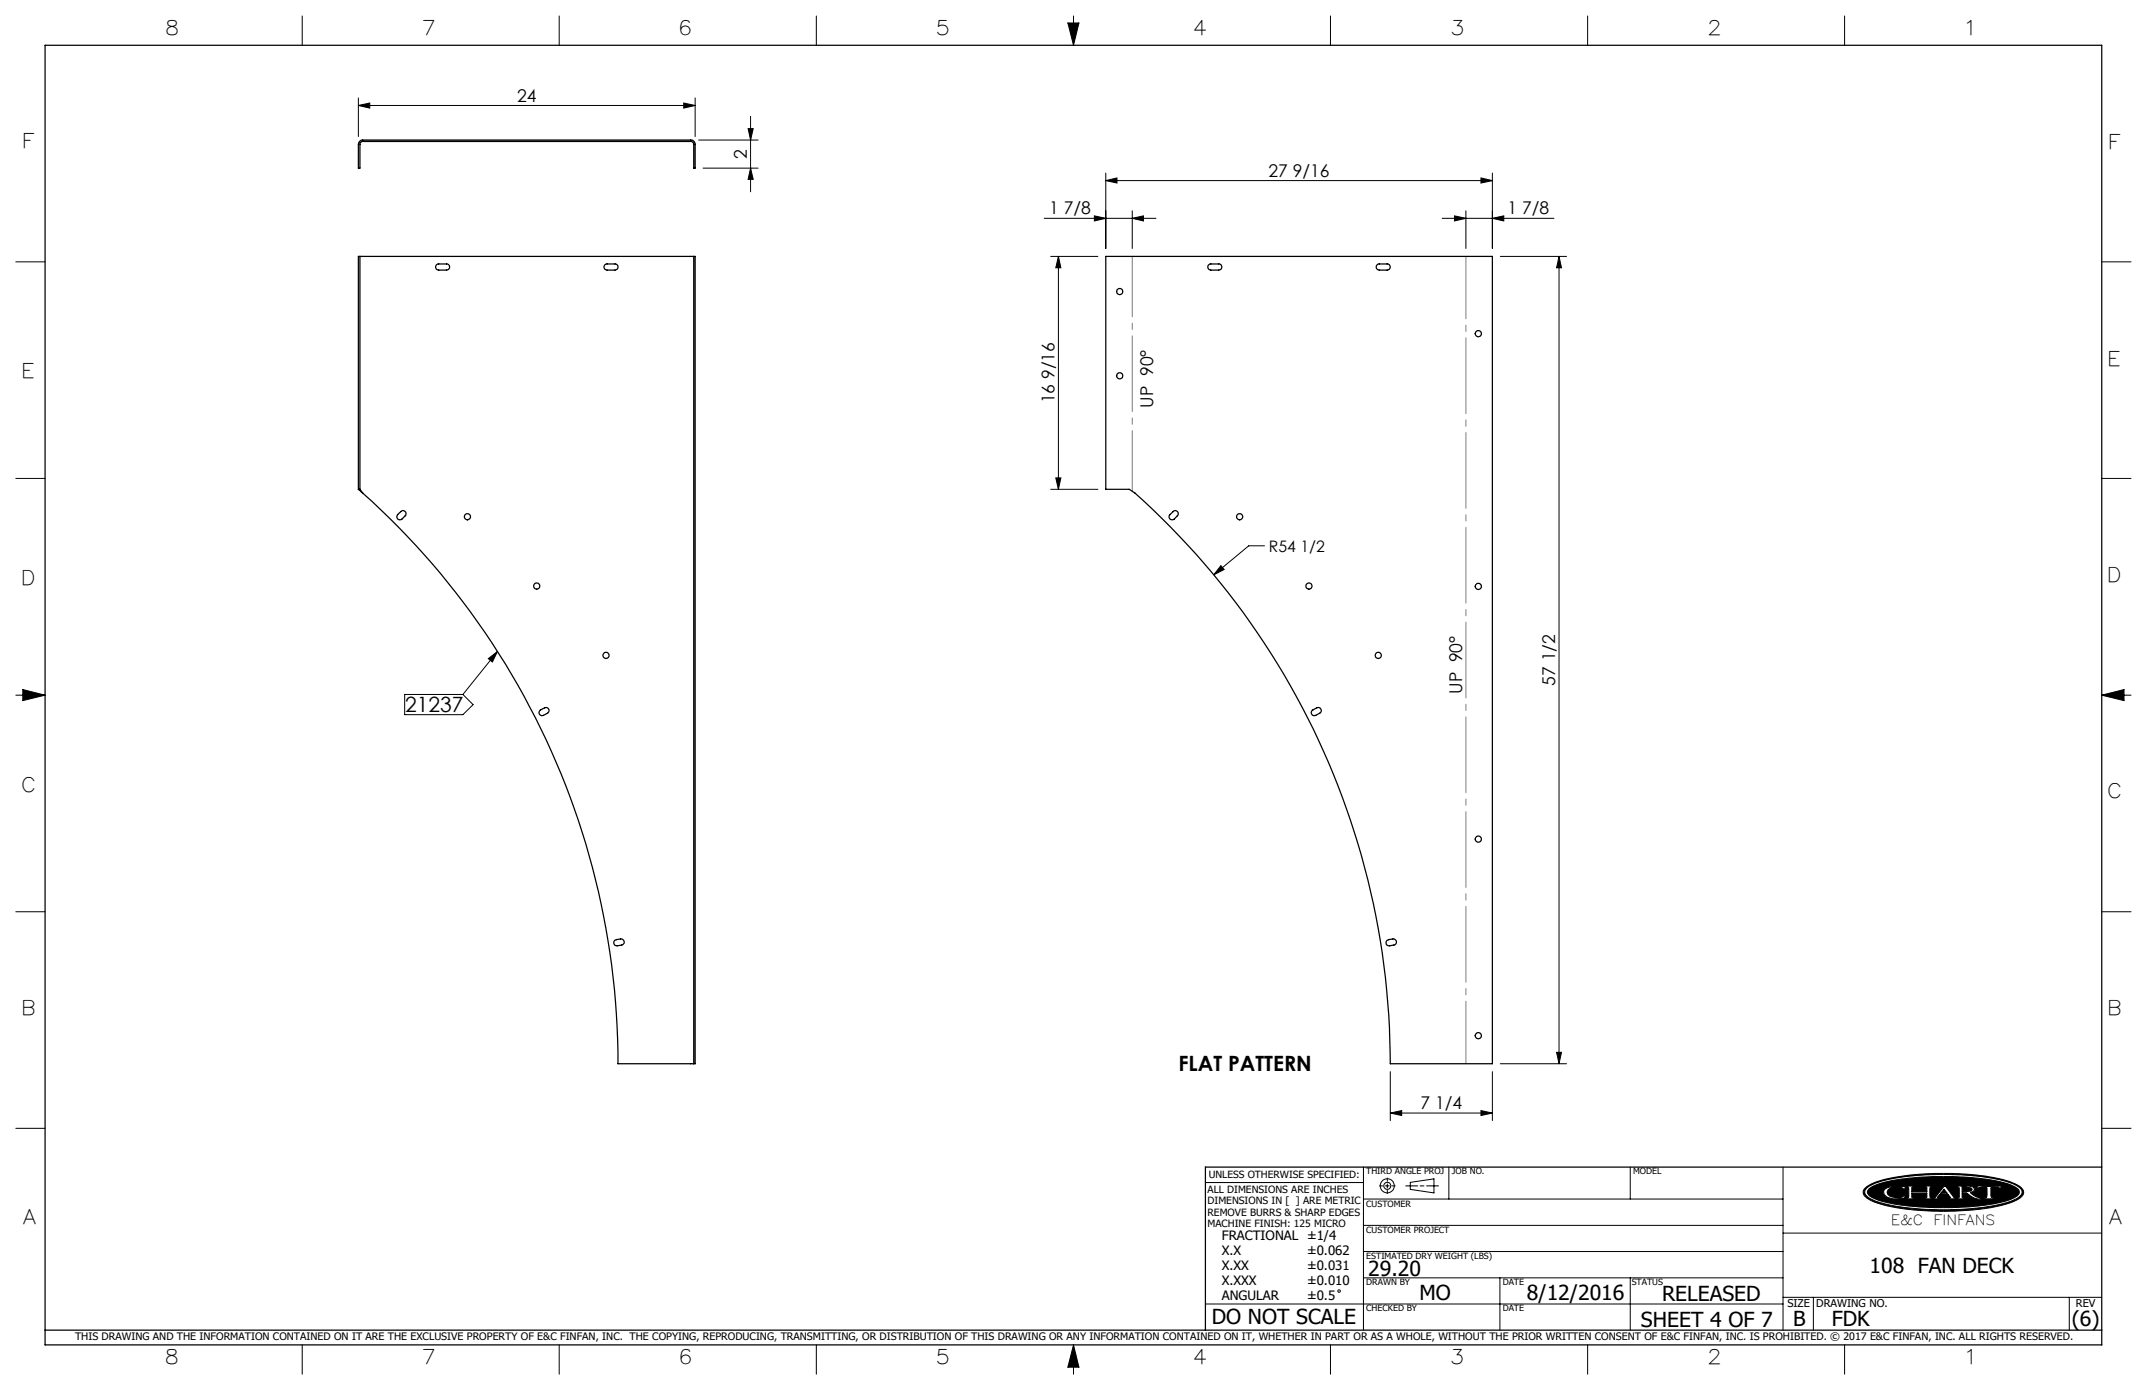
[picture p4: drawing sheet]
<svg xmlns="http://www.w3.org/2000/svg" width="432mm" height="279mm" viewBox="0 0 432 279" stroke-linecap="round" stroke-linejoin="round" font-family="sans-serif">
<g fill="none" stroke="#000" stroke-width=".2">
<path d="M60.8 3.2v5.9M72.1 19.7v7.7M112.5 3.2v5.9M139.8 19.7v7.7M164.2 3.2v5.9M214.8 4.6h2.2l-1.1 4.5zM215.9 3.2v5.9M267.6 3.2v5.9M319.3 3.2v5.9M371 3.2v5.9M72.1 21.2l2.3-.5v1zM72.1 21.2h67.7"/>
<path d="M137.5 20.7l2.3 .5-2.3 .5zM140.5 28.2h12M141.4 33.8h11.1M150.5 25.9h1l-.5 2.3zM151 23.4v15.2M151 33.8l.5 2.3h-1zM222.4 36.3l2.2-.5v1zM222.4 34.8v15.2M222.4 36.3h77.7M297.9 35.8l2.2 .5-2.2 .5zM300.1 34.8v15.2M3.2 52.6h5.9"/>
<path d="M210 43.9h22.5M211.3 51.5h9.5M212.9 51.5l.5 2.3h-1.1zM212.9 51.5v46.9M220.1 43.4l2.3 .5-2.3 .5zM227.7 43.9l2.3-.5v1zM227.7 42.4v7.6M290.1 43.9h22.4M292.5 43.4l2.3 .5-2.3 .5zM294.8 42.4v7.6M300.1 43.9l2.3-.5v1zM301.7 51.5h13.4"/>
<path d="M313.5 51.5v162.3M313.5 51.5l.5 2.3h-.9zM422.7 52.6h5.9M3.2 96.2h5.9M211.3 98.4h9.5M212.3 96.1h1.1l-.5 2.3zM422.7 96.2h5.9M245.5 113.7l.7 .8-2.1 1zM254.3 109.7h-3.2l-7 5.8M3.2 139.7h5.9M4.6 138.6l4.5 1.1-4.5 1.1zM81.4 139.6h11.7l2 2-2 2.1h-11.7z"/>
<path d="M98.2 132.4l1.8-1.4-1 2.1zM100 131l-6.9 8.6M422.7 139.7h5.9M422.7 139.7l4.5-1.1v2.2zM3.2 183.3h5.9M422.7 183.3h5.9M279.6 215.4v9.8M300.1 215.4v9.8M301.7 213.8h13.4M313.1 211.5h.9l-.5 2.3zM3.2 226.8h5.9M242.4 237.7h31.8"/>
<path d="M274.2 234.6v32.8M277.4 238.4h.7M278.6 238.4h.8M279 236.8v.7M279 238v.8M279 239.3v.6M279.6 223.7l2.3-.5v1zM279.6 223.7h20.5M279.9 238.4h.7M282.7 238.4h2.4M283.6 237.7l4.8-.7v2.8l-4.8-.7zM285.6 238.4h.8"/>
<path d="M286.9 238.4h2.4M291.4 234.6v6.4M297.9 223.2l2.2 .5-2.2 .5zM327.9 234.6v6.4M358.6 234.6v32.8M375.3 238.7a16.2 16.2 0 0 1 7.4-2.3 55.4 55.4 0 0 1 21.3 1.1l1.9 .8a1.36 1.36 0 0 1 1.1 1.1 1.36 1.36 0 0 1-.7 1.4 23 23 0 0 1-9.9 2.4l-.5 .1a53.3 53.3 0 0 1-18.2-1.4 4.1 4.1 0 0 1-3-2 1.17 1.17 0 0 1 .6-1.2zM375.4 238.9a12.3 12.3 0 0 1 6-2.1 59.4 59.4 0 0 1 22.1 .7 4.5 4.5 0 0 1 3.1 1.9 1.36 1.36 0 0 1-.9 1.5 27.8 27.8 0 0 1-10.4 2.1l-1.1 .1a48.8 48.8 0 0 1-17.3-1.8l-1.5-.9a.94 .94 0 0 1 0-1.5zM375.8 239a15.4 15.4 0 0 1 7.6-2.1l3.6-.3 3.3-.1a44.5 44.5 0 0 1 14.2 1.7l.8 .4a1.03 1.03 0 0 1 .8 1 1.03 1.03 0 0 1-.8 1 25.5 25.5 0 0 1-9.5 2l-5 .1a43.6 43.6 0 0 1-13.5-1.6l-1.3-.8a.79 .79 0 0 1-.2-1.3zM379 239.1a5 5 0 0 1 3.5-.6h.7l-.2 .6-.5-.4a3.4 3.4 0 0 0-2.8 .4l-.2 .5 .2 .5a3.1 3.1 0 0 0 2.8 .5l.4-.3h.3l-.2 .5-.7 .1a3.6 3.6 0 0 1-3.3-.8l-.2-.6zM383.5 238.4h1.6v.2l-.6 .1v.8h3v-.8l-.5-.1v-.2h1.5v.2l-.3 .1-.1 .4 .1 1.5v.1l.3 .1v.2h-1.5v-.2h.4l.1-.2v-.8h-3v.8l.1 .2h.5v.2h-1.6v-.2l.3-.1 .1-.1v-1.5v-.4l-.4-.1zM391 239l.6 .9h-1.3zM391 238.4h.3l1.7 2.3 .5 .1v.2h-1.6v-.2l.4-.1-.5-.6h-1.7l-.5 .7h.6v.2h-1.5v-.2l.5-.1z"/>
<path d="M393.6 238.4h2.3l.9 .2 .3 .4-.2 .5-.7 .2 1.2 .9 1.1 .2v.2a4.2 4.2 0 0 1-2.9-1.1l-1-.1v.9l.6 .1v.2h-1.6v-.2h.3l.2-.2v-1.8l-.5-.2zM394.6 238.6h.9l.9 .2 .2 .3-.2 .3-1.8 .1zM397.9 238.3l1 .2 3.7-.1-.3 .5h-.2l-.1-.2h-1.6l.1 1.9 .6 .2v.2h-2.2v-.2l.7-.2v-1.8l-1.6-.1-.2 .2h-.3zM402.1 238.9h.1M422.7 226.8h5.9M274.2 256.9h84.4M274.2 251.6h84.4M274.2 246.3h84.4M274.2 241h84.4M301.7 256.9v10.5M327.9 256.9v10.5M358.6 247.9h64.1"/>
<path d="M60.8 270.3v5.9M112.5 270.3v5.9M164.2 270.3v5.9M215.9 270.3v5.9M215.9 270.3l1.1 4.5h-2.2zM242.4 262.1h116.2M267.6 270.3v5.9M319.3 270.3v5.9M358.6 260.8h64.1M364.7 260.8v6.6M371 270.3v5.9M416.2 260.8v6.6"/>
<circle cx="279" cy="238.4" r=".71"/>
<circle cx="279" cy="238.4" r="1.41"/>
<circle cx="269.3" cy="259.5" r=".25"/>
</g>
<g fill="none" stroke="#000" stroke-width=".25">
<path d="M9.1 9.1h413.6v261.2h-413.6zM72.5 28.3l.3-.1h66.1a.85 .85 0 0 1 .9 .8v4.8h-.3v-4.8a.6 .6 0 0 0-.6-.6h-65.9a.6 .6 0 0 0-.6 .6v4.8h-.3v-4.8v-.3zM72.4 51.5h67.1M72.4 51.5h-.3v46.9M72.4 51.5v46.9M87.8 53.2l.3-.1h1.7a.62 .62 0 0 1 .6 .6 .62 .62 0 0 1-.6 .6h-1.6a.64 .64 0 0 1-.5-.4 .64 .64 0 0 1 .1-.7zM121.6 53.2l.3-.1h1.8a.62 .62 0 0 1 .6 .6 .62 .62 0 0 1-.6 .6h-1.6a.64 .64 0 0 1-.6-.4 .64 .64 0 0 1 .1-.7zM139.5 51.5h.3v162.3h-.3M139.5 51.5v162.3M222.4 51.5h77.7v162.3h-20.5a154 154 0 0 0-51.3-114.7l-1.2-.7h-4.7zM243.2 53.1h1.9a.62 .62 0 0 1 .6 .6 .62 .62 0 0 1-.6 .6h-1.6a.63 .63 0 0 1-.6-.5 .63 .63 0 0 1 .3-.7zM276.9 53.3l.3-.2h1.8a.62 .62 0 0 1 .6 .6 .62 .62 0 0 1-.6 .6h-1.6a.64 .64 0 0 1-.5-1z"/>
<path d="M72.1 98.4l.9 .7M72.1 98.4h.3M72.4 98.4l.6 .7M73 99.1a153.7 153.7 0 0 1 51.3 114.7h15.2M80 103.4l.6-.6a.61 .61 0 0 1 .9 0 .61 .61 0 0 1 0 .9l-.6 .6a.62 .62 0 0 1-.9 0 .62 .62 0 0 1 0-.9zM235.3 103.4l.6-.6a.6 .6 0 0 1 .9 0 .6 .6 0 0 1 0 .9l-.6 .6a.62 .62 0 0 1-.9 0 .62 .62 0 0 1 0-.9zM108.6 142.8l.9-.5a.62 .62 0 0 1 .8 .3 .62 .62 0 0 1-.2 .8l-.8 .4a.62 .62 0 0 1-.8-.2 .62 .62 0 0 1 .1-.8zM263.9 142.8l.9-.5a.62 .62 0 0 1 .9 .2 .62 .62 0 0 1-.3 .9l-.8 .4a.63 .63 0 0 1-.8-.2 .63 .63 0 0 1 .1-.8zM123.5 189.1l.5-.2 .8-.2a.63 .63 0 0 1 .7 .6 .63 .63 0 0 1-.5 .7l-.9 .1a.63 .63 0 0 1-.6-.3 .63 .63 0 0 1 0-.7zM278.9 189.1l.4-.2 .8-.2a.62 .62 0 0 1 .7 .6 .62 .62 0 0 1-.5 .7l-.8 .1a.61 .61 0 0 1-.7-.3 .61 .61 0 0 1 .1-.7zM422.7 234.6h-180.3v32.8M9.1 267.4h413.6"/>
<circle cx="225.2" cy="58.6" r=".61"/>
<circle cx="225.2" cy="75.5" r=".61"/>
<circle cx="297.3" cy="67.1" r=".62"/>
<circle cx="94" cy="103.9" r=".62"/>
<circle cx="107.9" cy="117.8" r=".62"/>
<circle cx="249.3" cy="103.9" r=".62"/>
<circle cx="263.2" cy="117.8" r=".62"/>
<circle cx="297.3" cy="117.9" r=".62"/>
<circle cx="121.9" cy="131.8" r=".61"/>
<circle cx="277.2" cy="131.7" r=".62"/>
<circle cx="297.3" cy="168.7" r=".62"/>
<circle cx="297.3" cy="208.2" r=".62"/>
</g>
<g fill="#000">
<path d="M383.5 238.4v.2h.3l.1 .2v1.8l-.1 .1-.3 .1v.2h1.6v-.2h-.5l-.1-.2v-.8h3v.9l-.5 .1v.2h1.5v-.2l-.3-.1-.1-.2v-1.6l.1-.3h.3v-.2h-1.5v.2l.5 .1v.8h-3v-.8l.6-.1v-.2zM391 238.4l-1.8 2.3-.5 .1v.2h1.5v-.2h-.6l.5-.7h1.7l.5 .6-.4 .1v.2h1.6v-.2l-.5-.1-1.7-2.3zM393.6 238.4v.2l.5 .2v1.8l-.2 .2h-.3v.2h1.6v-.2l-.6-.1v-.9l1 .1a3.7 3.7 0 0 0 2.9 1.1v-.2a3.4 3.4 0 0 1-2.3-1.1 .68 .68 0 0 0 .8-.2 .68 .68 0 0 0 0-.8l-.7-.3zM397.9 238.3l-.4 .6h.3l.2-.2 1.6 .1v1.8l-.2 .2h-.5v.2h2.2v-.2h-.5l-.2-.3v-1.7l1.6-.1 .1 .2h.2l.3-.5-4 .1zM375.8 239a13.3 13.3 0 0 1 6.5-2l2.7-.3 3.8-.2 7.5 .2a24.3 24.3 0 0 1 9.1 2 1.01 1.01 0 0 1 .7 .9 1.01 1.01 0 0 1-.7 1 21.9 21.9 0 0 1-8.6 1.9l-3.9 .2h-4.1l-3.8-.2a21.2 21.2 0 0 1-8.8-2l-.4-.3-.2-.5zM379.1 239a1.04 1.04 0 0 0 .7 1.7 7 7 0 0 0 3.2 .1l.2-.5h-.3l-.5 .4a2.56 2.56 0 0 1-2.8-.8 1.28 1.28 0 0 1 1.4-1.3h.2a1.49 1.49 0 0 1 1.4 .2l.4 .3 .2-.6h-.6a4.7 4.7 0 0 0-3.5 .5zM375.3 238.7a17.5 17.5 0 0 1 7.8-2.4l5.1-.4h4.8a34.5 34.5 0 0 1 12.5 2.2l.4 .2a1.36 1.36 0 0 1 .9 2 9.1 9.1 0 0 1-5.1 2.2l-.4 .1a58.1 58.1 0 0 1-23.1-.6 5.6 5.6 0 0 1-3.4-1.9v-.8zM375.3 238.9a1.14 1.14 0 0 0 .6 1.9 24 24 0 0 0 9.3 2.1l4.6 .3 3.7-.1a33.7 33.7 0 0 0 11.9-2.1l.4-.2a1.19 1.19 0 0 0 .9-1.2 1.19 1.19 0 0 0-.9-1.1 21.6 21.6 0 0 0-8.8-2.1l-5.1-.3-4.7 .1a30.2 30.2 0 0 0-11.1 2.1z" fill-rule="evenodd"/>
<path d="M215.9 270.3l-1.1 4.5h2.2zM214.8 4.6h2.2l-1.1 4.5zM4.6 138.6l4.5 1.1-4.5 1.1zM422.7 139.7l4.5-1.1v2.2zM391 239l-.7 .9h1.3zM394.6 238.6v.9l1.7-.1a.38 .38 0 0 0 .3-.4 .38 .38 0 0 0-.5-.3z" fill-rule="evenodd"/>
</g>
<path d="M294.8 51.5v162.3" fill="none" stroke="#808080" stroke-width=".2" stroke-dasharray="15.2 1.3 1.3 1.3" stroke-dashoffset="2.7"/>
<path d="M227.7 51.5v47.2" fill="none" stroke="#808080" stroke-width=".2" stroke-dasharray="15.2 1.3 1.3 1.3" stroke-dashoffset="3.1"/>
<g fill="#000">
<path d="M245.5 113.7l.7 .8-2.1 1zM98.2 132.4l1.8-1.4-1 2.1z"/>
<path d="M137.5 20.7l2.3 .5-2.3 .5zM72.1 21.2l2.3-.5v1z"/>
<path d="M151 33.8l.5 2.3h-1zM150.5 25.9h1l-.5 2.3z"/>
<path d="M297.9 35.8l2.2 .5-2.2 .5zM222.4 36.3l2.2-.5v1zM227.7 43.9l2.3-.5v1zM220.1 43.4l2.3 .5-2.3 .5z"/>
<path d="M313.5 51.5l.5 2.3h-.9zM313.1 211.5h.9l-.5 2.3z"/>
<path d="M212.3 96.1h1.1l-.5 2.3zM212.9 51.5l.5 2.3h-1.1z"/>
<path d="M279.6 223.7l2.3-.5v1zM297.9 223.2l2.2 .5-2.2 .5zM292.5 43.4l2.3 .5-2.3 .5zM300.1 43.9l2.3-.5v1z"/>
</g>
<g font-size="4.2">
<text x="81.5" y="143.1">21237</text>
<text x="237" y="215.3">FLAT PATTERN</text>
<text x="275.2" y="256.5">29.20</text>
<text x="376" y="255.9">108 FAN DECK</text>
<text x="285.5" y="261.4">MO</text>
<text x="307.1" y="261.3">8/12/2016</text>
<text x="334.3" y="261.6">RELEASED</text>
<text x="243.7" y="266.1">DO NOT SCALE</text>
<text x="330" y="266.7">SHEET 4 OF 7</text>
<text x="360.6" y="266.5">B</text>
<text x="368.4" y="266.6">FDK</text>
<text x="416.7" y="266.5">(6)</text>
</g>
<g font-size="4">
<text x="33.6" y="7.1">8</text>
<text x="85.2" y="7.1">7</text>
<text x="137" y="7.1">6</text>
<text x="188.6" y="7.1">5</text>
<text x="240.3" y="7.1">4</text>
<text x="292.1" y="7.1">3</text>
<text x="343.8" y="7.1">2</text>
<text x="395.7" y="7.1">1</text>
<text x="4.9" y="29.8">F</text>
<text x="424.5" y="29.9">F</text>
<text x="4.8" y="76">E</text>
<text x="424.3" y="73.5">E</text>
<text x="4.7" y="117.7">D</text>
<text x="424.2" y="116.9">D</text>
<text x="4.7" y="159.3">C</text>
<text x="424.2" y="160.4">C</text>
<text x="4.8" y="204">B</text>
<text x="424.3" y="204">B</text>
<text x="4.8" y="246.1">A</text>
<text x="424.3" y="246">A</text>
<text x="33.6" y="274.3">8</text>
<text x="85.2" y="274.3">7</text>
<text x="137" y="274.3">6</text>
<text x="188.6" y="274.3">5</text>
<text x="240.3" y="274.3">4</text>
<text x="292.1" y="274.3">3</text>
<text x="343.8" y="274.3">2</text>
<text x="395.8" y="274.3">1</text>
</g>
<g font-size="3.5">
<text x="104" y="20.4">24</text>
<text x="150.2" y="31.9" transform="rotate(-90 150.2 31.9)">2</text>
<text x="255.1" y="35.5">27 9/16</text>
<text x="211" y="43.1">1 7/8</text>
<text x="303.2" y="43.1">1 7/8</text>
<text x="212.1" y="81.1" transform="rotate(-90 212.1 81.1)">16 9/16</text>
<text x="231.9" y="81.9" transform="rotate(-90 231.9 81.9)">UP 90°</text>
<text x="312.8" y="137.8" transform="rotate(-90 312.8 137.8)">57 1/2</text>
<text x="294" y="139.5" transform="rotate(-90 294 139.5)">UP 90°</text>
<text x="285.7" y="223">7 1/4</text>
</g>
<text font-size="3.2" x="255.2" y="110.9">R54 1/2</text>
<g font-size="2.8">
<text x="380.3" y="246.2">E&amp;C</text>
<text x="388.9" y="246.2">FINFANS</text>
</g>
<g font-size="2.6">
<text x="245.7" y="249.3">FRACTIONAL ±1/4</text>
<text x="245.7" y="252.3">X.X</text>
<text x="245.7" y="255.3">X.XX</text>
<text x="262.9" y="252.3">±0.062</text>
<text x="262.9" y="255.3">±0.031</text>
<text x="245.7" y="258.3">X.XXX</text>
<text x="245.7" y="261.3">ANGULAR</text>
<text x="262.9" y="258.3">±0.010</text>
<text x="262.9" y="261.3">±0.5</text>
</g>
<g font-size="2.2">
<text x="359.5" y="262.8">SIZE</text>
<text x="365.3" y="262.7">DRAWING NO.</text>
<text x="417.5" y="262.8">REV</text>
</g>
<text font-size="2.1" x="15.1" y="269.4">THIS DRAWING AND THE INFORMATION CONTAINED ON IT ARE THE EXCLUSIVE PROPERTY OF E&amp;C FINFAN, INC. THE COPYING, REPRODUCING, TRANSMITTING, OR DISTRIBUTION OF THIS DRAWING OR ANY INFORMATION CONTAINED ON IT, WHETHER IN PART OR AS A WHOLE, WITHOUT THE PRIOR WRITTEN CONSENT OF E&amp;C FINFAN, INC. IS PROHIBITED. © 2017 E&amp;C FINFAN, INC. ALL RIGHTS RESERVED.</text>
<g font-size="2">
<text x="242.9" y="239.8">ALL DIMENSIONS ARE INCHES</text>
<text x="243.1" y="236.8">UNLESS OTHERWISE SPECIFIED:</text>
<text x="242.9" y="242.1">DIMENSIONS IN [ ] ARE METRIC</text>
<text x="242.9" y="244.4">REMOVE BURRS &amp; SHARP EDGES</text>
<text x="242.9" y="246.7">MACHINE FINISH: 125 MICRO</text>
</g>
<g font-size="1.7">
<text x="274.8" y="236.1">THIRD ANGLE PROJ</text>
<text x="292" y="236.1">JOB NO.</text>
<text x="328.5" y="236.1">MODEL</text>
<text x="274.8" y="242.5">CUSTOMER</text>
<text x="274.8" y="247.8">CUSTOMER PROJECT</text>
<text x="274.8" y="253.1">ESTIMATED DRY WEIGHT (LBS)</text>
<text x="274.8" y="258.3">DRAWN BY</text>
<text x="274.8" y="263.6">CHECKED BY</text>
<text x="302.2" y="263.6">DATE</text>
<text x="302.2" y="258.3">DATE</text>
<text x="328.2" y="258.3">STATUS</text>
</g>
</svg>
